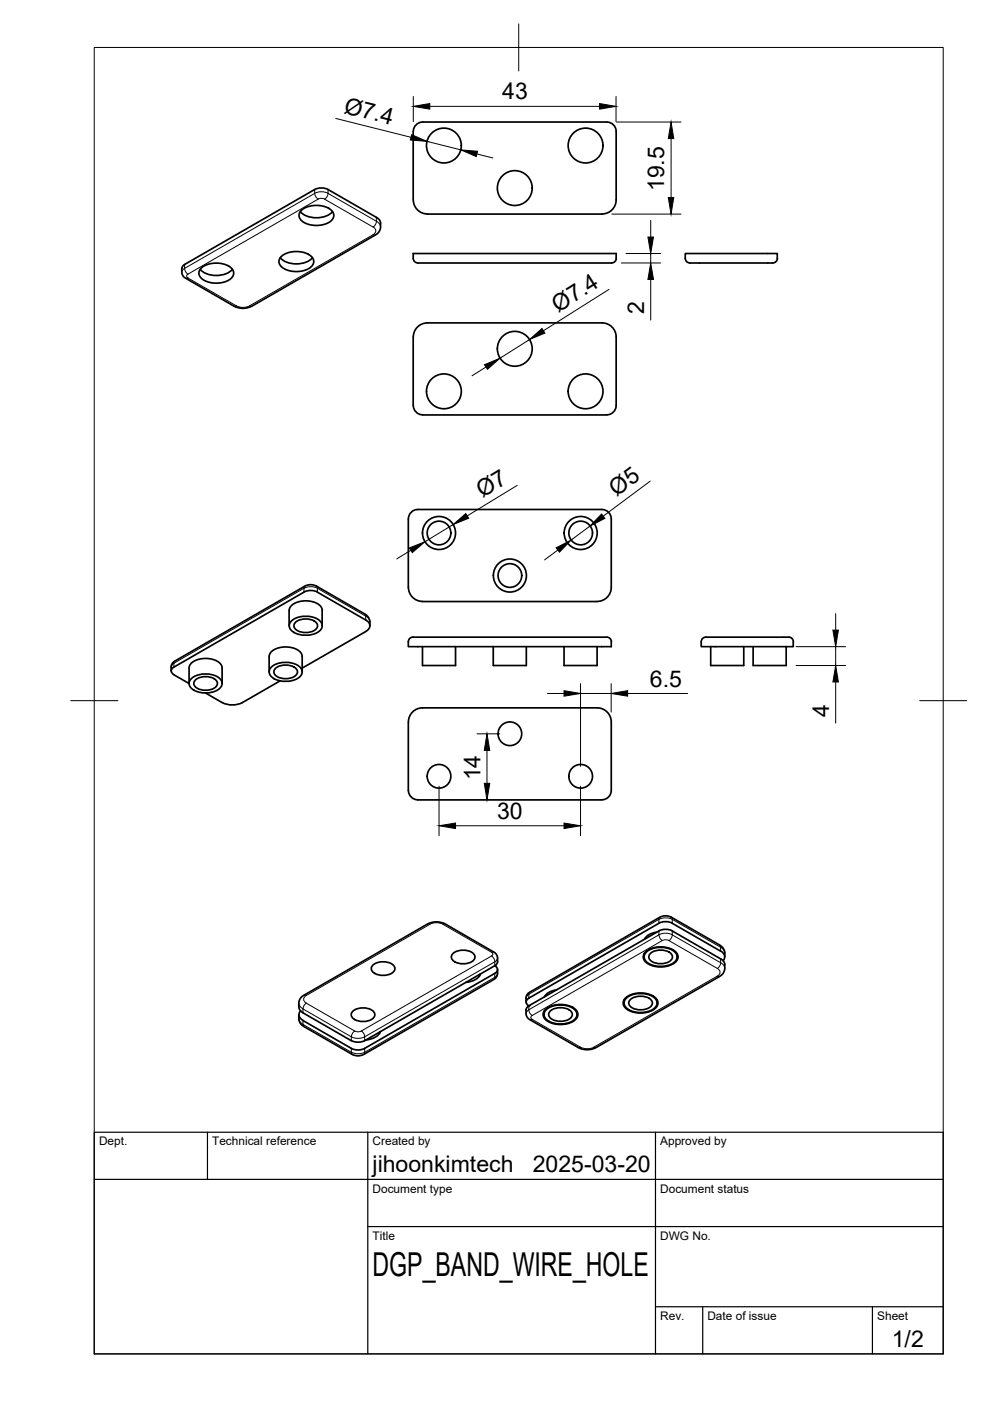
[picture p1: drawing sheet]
<svg xmlns="http://www.w3.org/2000/svg" width="210mm" height="297mm" viewBox="0 0 210 297" stroke-linecap="round" stroke-linejoin="round" font-family="sans-serif">
<!-- layer: Visible Narrow -->
<g fill="none" stroke="#000" stroke-width=".21">
<path d="M39.1 56.9a1.57 1.57 0 0 0 .7 1.2l-.2 .4 .3 .4M39.2 56.9l-.5 .4-.1 .4M39.8 58.9l10.3 5.9M39.8 58.9l-.5 .1M66.7 40.2v.8l-27.6 15.9v-.8M67.4 42.2a1.57 1.57 0 0 1 1.5 0M69.6 40.2v.8l10.2 5.9v-.8M79.1 48.1l-10.3-5.9a1.57 1.57 0 0 0 .8-1.2 3.1 3.1 0 0 0-2.9 0 1.59 1.59 0 0 0 .7 1.2l-27.6 15.9M79.1 49.8l-26.2 15M79.1 48.1a.86 .86 0 0 1 .6 .8 .86 .86 0 0 1-.6 .8M79.1 49.8h.5M79.1 48.1a1.57 1.57 0 0 0 .7-1.2 1.56 1.56 0 0 1 .9 1.2"/>
<path d="M50.1 64.8l-.5 .1M50.1 64.8l1.4 .4 1.4-.4 .5 .1M64.5 124.7l-27.6 15.9M64.5 124.7v.8M64.7 124.2l-.2 .5M67.1 124.2l.2 .5-1.4-.3-1.4 .3M67.3 125.5v-.8l10.2 5.9M77.3 130.2l.3 .4M77.5 130.6v.9M77.5 130.6a1.49 1.49 0 0 1 .9 1.2M36.9 140.6v.8M36.9 140.6l-.4 .4-.2 .4"/>
<path d="M37.1 140.1l-.2 .5M90.6 195.9l.5 .1 1.4-.4 1.4 .4 .6-.1M91.1 196l-26.2 15.1M93.9 196l10.3 5.9M139.7 198.2l-27.6 15.9M139.7 194.9v.9M139.7 197.4v.8M139.7 194.9l-27.6 15.9M139.7 198.2l1.4-.3 1.4 .3M139.7 194.9l1.4-.3 1.4 .3M139.7 198.2a1.57 1.57 0 0 0 .7 1.2M139.9 194.5l-.2 .4"/>
<path d="M140.4 199.4l-27.6 15.9M141.8 199.4l10.3 5.9M142.3 194.5l.2 .4M142.5 198.2l10.3 5.9v-.8M142.5 194.9l10.3 5.9v.9M142.5 194.9v.9M142.5 197.4v.8M142.5 198.2a.98 .98 0 0 1-.3 1 .98 .98 0 0 1-1.1 0l-.7 .2M63.4 212.7a1.49 1.49 0 0 0 .9 1.2M63.4 216a1.49 1.49 0 0 0 .8 1.2l.2 .4M64.2 216.4v.8l10.3 5.9v-.8M64.2 213.9v.8"/>
<path d="M64.2 213.9l10.3 5.9v.8M64.4 211l.6 .1M64.9 212.7a1.57 1.57 0 0 0-.7 1.2M65 211.1a.86 .86 0 0 0-.6 .8 .86 .86 0 0 0 .6 .8l10.2 5.9M75.2 218.6a1.57 1.57 0 0 0 1.4 0M75.2 218.6a1.57 1.57 0 0 0-.7 1.2 3.1 3.1 0 0 0 2.8 0M77.3 219.8v.8M104.2 202.7l-27.6 15.9a1.57 1.57 0 0 1 .7 1.2M104.2 201.9l.3 .4-.3 .4M104.2 202.7a1.57 1.57 0 0 1 .7 1.2M104.7 201.8l-.5 .1M104.9 207.2l-27.6 15.9"/>
<path d="M104.9 203.9v.9M104.9 206.4v.8M104.9 203.9l-27.6 15.9M104.9 207.2l-.2 .5M105.5 206.4l-.2 .4-.4 .4M105.5 203.1l-.2 .5-.4 .3M112.1 214.1a1.52 1.52 0 0 0 .7 1.2l-.3 .4 .3 .4-.5 .1M112.1 210.8v.8M112.1 213.3v.8M112.1 214.1l-.4 .4-.2 .4M112.1 210.8l-.4 .4-.2 .4M112.3 210.3l-.2 .5"/>
<path d="M112.8 216.1l10.3 5.9M152.1 207l-26.2 15 .5 .1M152.1 205.3a.86 .86 0 0 1 .6 .8 .86 .86 0 0 1-.6 .9M152.1 207h.5M152.6 200.4l.2 .4a1.56 1.56 0 0 1 .9 1.3M152.8 204.1a1.49 1.49 0 0 1 .9 1.2M152.8 204.1a1.57 1.57 0 0 1-.7 1.2M77.3 222.3v.8M77.3 223.1l-.2 .5M77.3 223.1l-1.4 .3-1.4-.3 .2 .5M123.1 222l-.5 .1M123.1 222l1.4 .4 1.4-.4"/>
</g>
<!-- layer: Visible -->
<g fill="none" stroke="#000" stroke-width=".36">
<path d="M39.2 56.1l-.5 .4-.1 .4M42.4 57.1a5.1 5.1 0 0 0 6.9 0M42.7 56.8a5.4 5.4 0 0 1 6.3 0 1.53 1.53 0 0 1-.5 2.6 5.6 5.6 0 0 1-5.8-.4 1.42 1.42 0 0 1 0-2.2zM59.4 54.6a5.1 5.1 0 0 0 6.8 0M59.7 54.3a5.4 5.4 0 0 1 6.3 0 1.53 1.53 0 0 1-.6 2.7 5.6 5.6 0 0 1-5.7-.4 1.42 1.42 0 0 1 0-2.3zM63.7 44.9a5.1 5.1 0 0 0 6.8 0M63.9 44.6a5.4 5.4 0 0 1 6.3 0 1.53 1.53 0 0 1-.5 2.6 5.6 5.6 0 0 1-5.8-.4 1.42 1.42 0 0 1 0-2.2zM79.8 46.1l-10.2-5.9-.9-.3-1.5 .1-28.1 16.1M79.8 46.1a1.49 1.49 0 0 1 .9 1.2M80.7 47.3a2.21 2.21 0 0 1-.9 2.4l-26.4 15.2a4.2 4.2 0 0 1-3.8 0l-10.5-6.1-.5-.9-.1-1M87.6 53.7h43a1.97 1.97 0 0 1-.2 1.8l-.8 .3h-40.3a1.64 1.64 0 0 1-1.6-.7zM87.6 42.4v-14.5a2 2 0 0 1 2-2h39a2 2 0 0 1 2 2v14.5"/>
<path d="M87.6 42.4a2.99 2.99 0 0 0 3 3h37a3 3 0 0 0 3-3M164.8 54.8v-1.1h-19.5a1.72 1.72 0 0 0 .6 2l17.9 .1M164.8 54.8a1.01 1.01 0 0 1-1 1M89.6 88h39M89.6 88a2.04 2.04 0 0 1-2-2v-14.5a2.99 2.99 0 0 1 3-3h37a2.99 2.99 0 0 1 3 3v14.5a2 2 0 0 1-2 2M86.6 110v14.5M86.6 110a2 2 0 0 1 2-2h39a2 2 0 0 1 2 2v14.5a2.99 2.99 0 0 1-3 3M61.3 129.4v3.3M61.3 129.4a2.68 2.68 0 0 1 2.7-2 4.2 4.2 0 0 1 4.2 1.5l.1 .5M61.8 131.6a4.9 4.9 0 0 1 6.3 .4 1.45 1.45 0 0 1-.8 2.1 5.2 5.2 0 0 1-5.5-.4 1.35 1.35 0 0 1 0-2.1zM62.6 132a3.4 3.4 0 0 1 4.6 .3 1.26 1.26 0 0 1-1.1 1.6 3.3 3.3 0 0 1-3.7-.9v-.7zM64.5 125.5l-27.6 15.9a.88 .88 0 0 0-.6 .8 .88 .88 0 0 0 .6 .9l3.2 1.8v-3.3a2.68 2.68 0 0 1 2.7-1.9 4.2 4.2 0 0 1 4.2 1.5l.1 3.7"/>
<path d="M64.5 125.5l1.4-.3 1.4 .3M67.3 125.5l10.2 5.9a1.29 1.29 0 0 1 .9 1.3 1.29 1.29 0 0 1-.9 1.2l-13.4 7.8M68.3 129.4v3.3M78.4 132.7a2.21 2.21 0 0 0-.9-2.4l-10.4-6a2.6 2.6 0 0 0-2.4 0l-27.6 15.9-.7 .8-.1 1.2M86.6 124.5a2.99 2.99 0 0 0 3 3h37M87.6 135.1h41M87.6 135.1a1.01 1.01 0 0 0-1 1v1h43a2 2 0 0 0-.3-1.7l-.7-.3M89.6 137.1v4h7v-4M104.6 137.1v4h7v-4M119.6 137.1v4h7v-4M149.7 135.1h17.5M150.7 137.1v4h7v-4"/>
<path d="M159.7 137.1v4h7v-4M167.2 135.1a.97 .97 0 0 1 1 1v1h-19.5a1.74 1.74 0 0 1 .6-1.9l.4-.1M40.6 143.8a4.9 4.9 0 0 1 6.3 .4 1.45 1.45 0 0 1-.8 2.1 5.2 5.2 0 0 1-5.5-.3 1.35 1.35 0 0 1 0-2.2zM41.4 144.2a3.4 3.4 0 0 1 4.6 .3 1.26 1.26 0 0 1-1.2 1.7 3.3 3.3 0 0 1-3.6-.9v-.8zM43.6 146.9l3.5 2.1M47.1 149a4.7 4.7 0 0 0 4.3 0M57.1 142.5v-3.3a2.68 2.68 0 0 1 2.7-2 4.2 4.2 0 0 1 4.2 1.5l.1 3.8M57.6 141.4a4.9 4.9 0 0 1 6.3 .4 1.45 1.45 0 0 1-.9 2.1 5.2 5.2 0 0 1-5.4-.4 1.35 1.35 0 0 1 0-2.1zM58.4 141.7a3.4 3.4 0 0 1 4.6 .4 1.26 1.26 0 0 1-1.2 1.6 3.3 3.3 0 0 1-3.7-.9v-.7zM59.4 144.4l-8 4.6M86.6 153.1v14.5M126.6 150.1h-37a2.99 2.99 0 0 0-3 3"/>
<path d="M126.6 150.1a2.99 2.99 0 0 1 3 3v14.5M86.6 167.6a2 2 0 0 0 2 2M88.6 169.6h39M129.6 167.6a2 2 0 0 1-2 2M139.2 197.6l-.6 .2a2.94 2.94 0 0 0-1.9 1.3M139.7 197.4l-27.6 15.9M139.7 197.4l1.4-.4 1.4 .4M142.5 197.4l10.3 5.9M63.4 213.5a1.49 1.49 0 0 0 .9 1.2l10.2 5.9M63.7 214.3a1.24 1.24 0 0 0 .6 2.1l10.2 5.9M74.8 214.4a3.4 3.4 0 0 1 4.6 .4 1.26 1.26 0 0 1-1.2 1.6 3.3 3.3 0 0 1-3.7-.9v-.7zM79 204.6a3.4 3.4 0 0 1 4.7 .4 1.26 1.26 0 0 1-1.2 1.6 3.3 3.3 0 0 1-3.7-.9v-.7z"/>
<path d="M80.5 218.8v.3M80.6 218.7a3.3 3.3 0 0 1-3.1 1.8M96 202.2a3.4 3.4 0 0 1 4.6 .3 1.26 1.26 0 0 1-1.2 1.7 3.3 3.3 0 0 1-3.6-.9v-.8zM101.7 206.6v.3M101.9 206.5a3.3 3.3 0 0 1-3.1 1.8M104.9 204.7l.4-.3 .2-.5v-1l-.5-.9-10.6-6.1a4.2 4.2 0 0 0-3.8 0l-26.2 15.1a1.99 1.99 0 0 0-1 1.7v.8M105.5 205.6l-.1 1.2-.7 .9-27.6 15.9a2.6 2.6 0 0 1-2.4 0l-10.3-6a1.99 1.99 0 0 1-1-1.6v-.9M115.3 214.4v.7M115.7 214a5.4 5.4 0 0 1 6.3 0 1.53 1.53 0 0 1-.5 2.6 5.6 5.6 0 0 1-5.8-.4 1.42 1.42 0 0 1 0-2.2zM115.9 214a4.9 4.9 0 0 1 6.3 .4 1.45 1.45 0 0 1-.9 2.1 5.2 5.2 0 0 1-5.4-.3 1.35 1.35 0 0 1 0-2.2zM116.7 214.4a3.4 3.4 0 0 1 4.6 .3 1.26 1.26 0 0 1-1.2 1.7 3.3 3.3 0 0 1-3.7-.9v-.8zM118 209.9l-.6 .1a2.94 2.94 0 0 0-2 1.4"/>
<path d="M122.3 214.4v.7M132.3 212v.7M132.7 211.5a5.4 5.4 0 0 1 6.3 0 1.53 1.53 0 0 1-.6 2.7 5.6 5.6 0 0 1-5.7-.4 1.42 1.42 0 0 1 0-2.3zM132.8 211.6a4.9 4.9 0 0 1 6.3 .4 1.45 1.45 0 0 1-.8 2.1 5.2 5.2 0 0 1-5.5-.4 1.35 1.35 0 0 1 0-2.1zM133.6 211.9a3.4 3.4 0 0 1 4.6 .4 1.26 1.26 0 0 1-1.1 1.6 3.3 3.3 0 0 1-3.7-.9v-.7zM136.5 202.2v.7M136.9 201.8a5.4 5.4 0 0 1 6.3 0 1.53 1.53 0 0 1-.5 2.6 5.6 5.6 0 0 1-5.8-.4 1.42 1.42 0 0 1 0-2.2zM137.1 201.8a4.9 4.9 0 0 1 6.3 .4 1.45 1.45 0 0 1-.9 2.1 5.2 5.2 0 0 1-5.4-.4 1.35 1.35 0 0 1 0-2.1zM137.9 202.2a3.4 3.4 0 0 1 4.6 .3 1.26 1.26 0 0 1-1.2 1.6 3.3 3.3 0 0 1-3.7-.9v-.7zM139.3 212v.7M143.6 202.2v.7M152.8 201.7l-10.3-6-.9-.3-1.5 .1-28 16.1"/>
<path d="M152.8 203.3a2.16 2.16 0 0 1 .5 3.1l-.7 .6-26.2 15.1a4.2 4.2 0 0 1-3.8 0l-10.3-5.9-.5-.5-.3-.8a1.41 1.41 0 0 1 .4-1.5l.2-.1a.86 .86 0 0 1-.5-.9 .86 .86 0 0 1 .5-.8M152.8 201.6a1.24 1.24 0 0 1 .5 2.1M153.7 202.9a2.19 2.19 0 0 0-.9-2.4l-10.5-6a2.6 2.6 0 0 0-2.4 0l-27.6 15.9-.4 .3-.3 .5-.1 1.3M74.5 220.6l1.4 .4 1.4-.4M77.3 220.6l27.6-15.8a.86 .86 0 0 1 .6 .8 .86 .86 0 0 1-.6 .8l-27.6 15.9-1.4 .3-1.4-.3"/>
<circle cx="94.1" cy="30.9" r="3.7"/>
<circle cx="109.1" cy="39.9" r="3.7"/>
<circle cx="124.2" cy="30.9" r="3.7"/>
<circle cx="109.1" cy="74" r="3.7"/>
<circle cx="94.1" cy="83" r="3.7"/>
<circle cx="124.2" cy="83" r="3.7"/>
<circle cx="93.1" cy="113" r="2.51"/>
<circle cx="93.1" cy="113" r="3.5"/>
<circle cx="123.1" cy="113" r="2.51"/>
<circle cx="123.1" cy="113" r="3.5"/>
<circle cx="108.1" cy="122" r="2.51"/>
<circle cx="108.1" cy="122" r="3.5"/>
<circle cx="108.1" cy="155.6" r="2.51"/>
<circle cx="93.1" cy="164.6" r="2.51"/>
<circle cx="123.1" cy="164.6" r="2.51"/>
</g>
<g fill="#000">
<circle cx="104.9" cy="204.8" r=".18"/>
<circle cx="112.1" cy="213.3" r=".18"/>
</g>
<!-- layer: TITLEBLOCK -->
<path d="M20 240.1h180v46.9h-180zM20 250h180M44 240.1v9.9M78 240.1v46.9M139 240.1v46.9M78 260.1h122M139 277.1h61M149 277.1v9.9M185 277.1v9.9" fill="none" stroke="#000" stroke-width=".25"/>
<!-- layer: BORDER -->
<path d="M20 10.1h180v276.9h-180zM110 5.1v10M15 148.6h10M195 148.6h10" fill="none" stroke="#000" stroke-width=".21"/>
<!-- layer: FD_Dimensions -->
<g fill="none" stroke="#000" stroke-width=".21">
<path d="M71.2 25.1l15.9 4M87.6 20.5v5.3M90.6 30l7.1 1.8M91.1 22.5h36M101.1 32.6l3.4 .9M130.6 20.5v5.3M130.7 25.9h13.7M142.3 29.4v12.5M129.7 45.4h14.7M131.7 55.8h8.4M132.7 53.7h7.4M138 46.7v3.6"/>
<path d="M138 53.7v2.1M138 59.3v8.6M103 77.8l-2.9 1.9M112.3 72l-6.3 4M129.1 61.3l-13.9 8.8M87.1 116.7l-3 1.8M96.1 111.2l-6 3.7M109.6 102.9l-10.5 6.5M118.3 116.6l-2.8 2.1M125.1 111.5l-4 3M137.9 102l-10 7.4M168.8 137.1h10.5"/>
<path d="M177.2 130.1v3.5M177.2 137.1v4M101.2 155.6h4.8M103.3 159.1v7M116.1 147h3.5M123.1 144.9v17.6M123.1 147h6.5M129.6 144.9v6.1M133.1 147h12.7M168.8 141.1h10.5M177.2 144.6v8.7M93.1 166.7v10.5"/>
<path d="M96.6 175.1h23M123.1 166.7v10.5"/>
</g>
<g fill="#000" stroke="#000" stroke-width=".21">
<path d="M87.3 28.6l3.3 1.4-3.6-.3zM87.6 22.5l3.5-.5v1.1zM97.7 31.8l3.6 .3-.3 1.1zM127.1 22l3.5 .5-3.5 .6zM142.3 25.9l.6 3.5h-1.2zM137.4 50.3h1.2l-.6 3.4zM138 55.8l.6 3.5h-1.2zM141.7 41.9h1.2l-.6 3.5zM102.7 77.3l3.3-1.3-2.6 2.3zM112.3 72l2.6-2.4 .6 1zM86.8 116.2l3.3-1.3-2.7 2.3zM96.1 111.2l2.7-2.3 .6 1z"/>
<path d="M117.9 116.1l3.2-1.6-2.5 2.6zM127.6 109l.6 .9-3.1 1.6zM176.6 133.6h1.2l-.6 3.5zM103.3 155.6l.5 3.5h-1.1zM119.6 146.4l3.5 .6-3.5 .6zM129.6 147l3.5-.6v1.2zM177.2 141.1l.6 3.5h-1.2zM93.1 175.1l3.5-.6v1.2zM102.7 166.1h1.1l-.5 3.5zM119.6 174.5l3.5 .6-3.5 .6z"/>
</g>
<text font-size="7" x="79" y="270.6">DGP_BAND_WIRE_HOLE</text>
<g font-size="4.9">
<text x="72.7" y="23.9" transform="rotate(14 72.7 23.9)">Ø7.4</text>
<text x="106.5" y="21.1">43</text>
<text x="140.8" y="40.6" transform="rotate(-90 140.8 40.6)">19.5</text>
<text x="118.4" y="66.3" transform="rotate(-32 118.4 66.3)">Ø7.4</text>
<text x="136.6" y="66.6" transform="rotate(-90 136.6 66.6)">2</text>
<text x="102.3" y="105.6" transform="rotate(-31 102.3 105.6)">Ø7</text>
<text x="130.7" y="105.4" transform="rotate(-37 130.7 105.4)">Ø5</text>
<text x="137.8" y="145.6">6.5</text>
<text x="175.8" y="152" transform="rotate(-90 175.8 152)">4</text>
<text x="101.9" y="165.4" transform="rotate(-90 101.9 165.4)">14</text>
<text x="105.4" y="173.6">30</text>
<text x="79" y="248.5">jihoonkimtech</text>
<text x="113" y="248.5">2025-03-20</text>
<text x="189.1" y="285.7">1/2</text>
</g>
<g font-size="2.5">
<text x="21" y="242.9">Dept.</text>
<text x="45" y="242.9">Technical reference</text>
<text x="79" y="242.9">Created by</text>
<text x="140" y="242.9">Approved by</text>
<text x="79" y="252.8">Document type</text>
<text x="140" y="252.8">Document status</text>
<text x="79" y="262.9">Title</text>
<text x="140" y="262.9">DWG No.</text>
<text x="140" y="279.9">Rev.</text>
<text x="150" y="279.9">Date of issue</text>
<text x="186" y="279.9">Sheet</text>
</g>
</svg>
